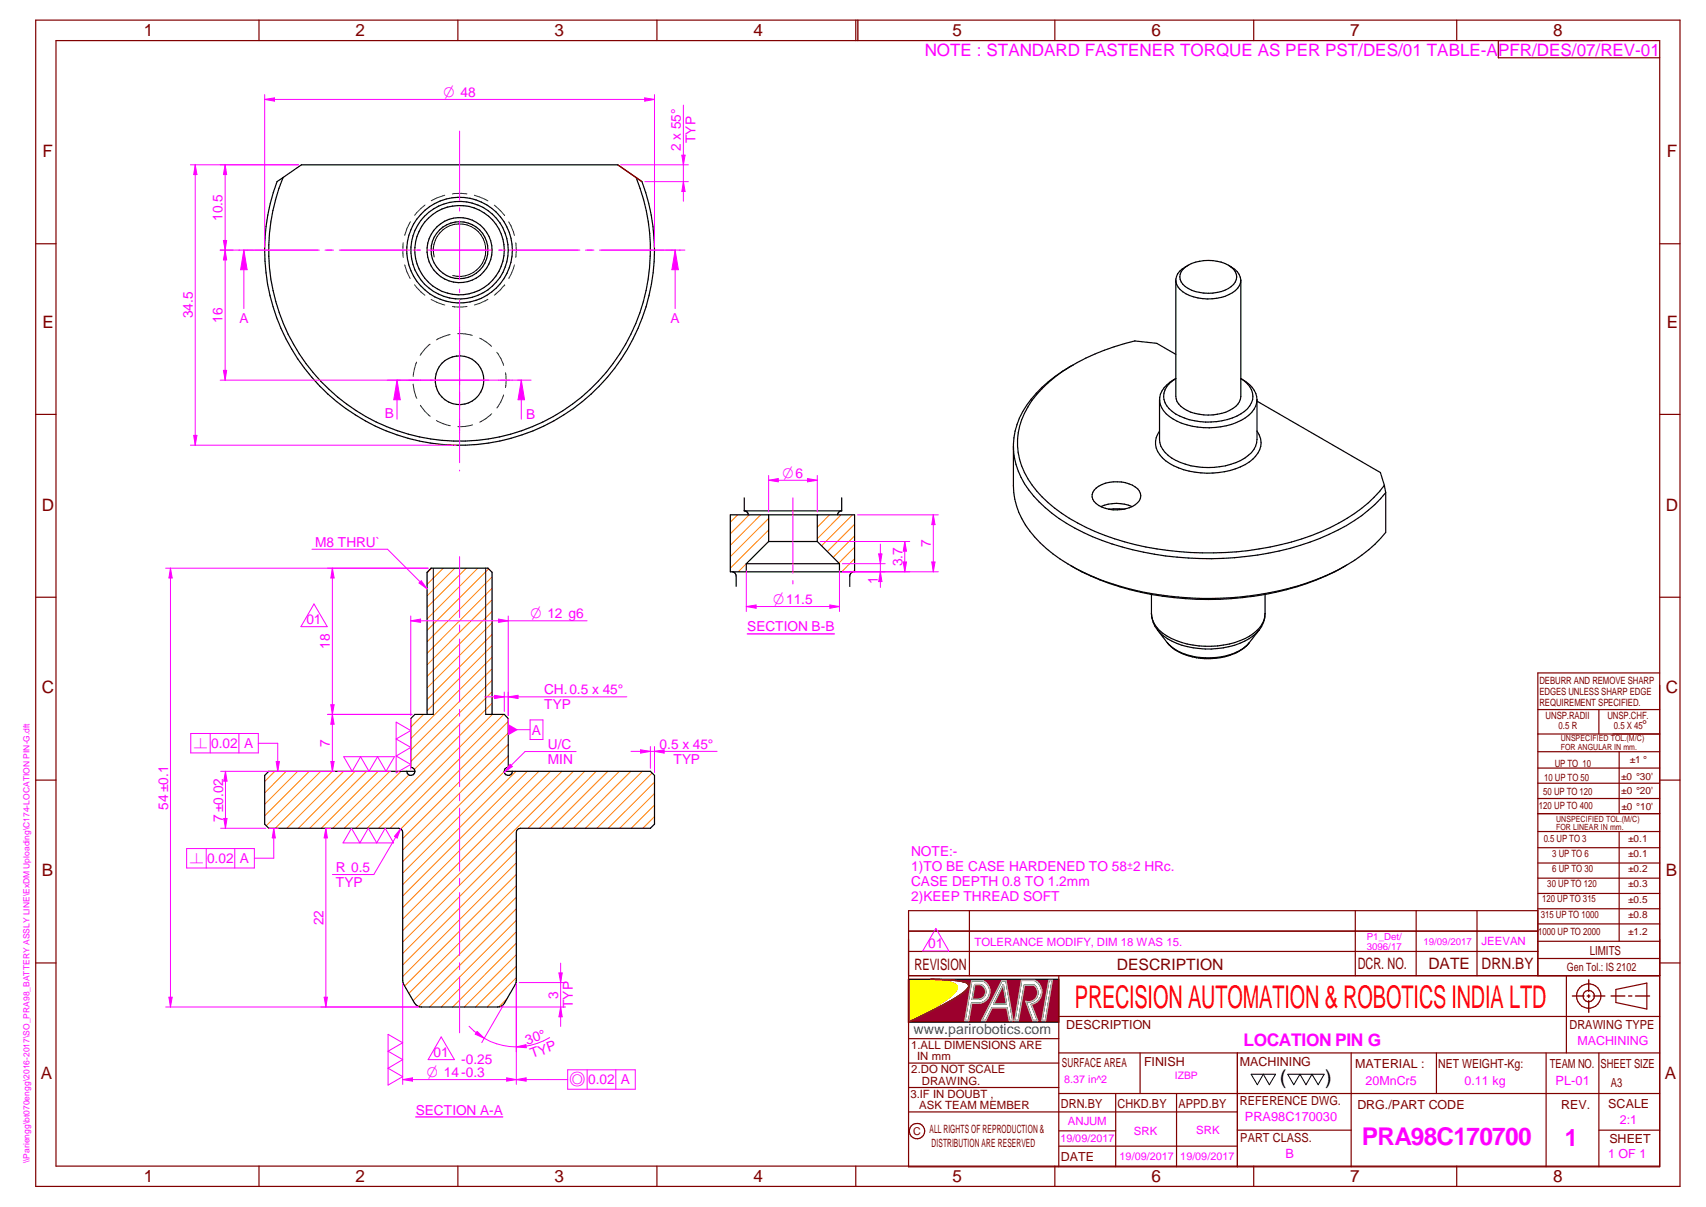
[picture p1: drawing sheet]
<svg xmlns="http://www.w3.org/2000/svg" width="420mm" height="297mm" viewBox="0 0 420 297" stroke-linecap="round" stroke-linejoin="round" font-family="sans-serif">
<g fill="none" stroke="#800000" stroke-width=".3">
<path d="M8.8 5h405v287h-405zM13.8 10h395v277h-395zM63.8 5v5M112.8 5v5M161.8 5v5M210.8 5v5M259.8 5v5M308.8 5v5M358.8 5v5M8.8 60h5M408.8 60h5M8.8 102h5"/>
<path d="M408.8 102h5M8.8 147h5M408.8 147h5M8.8 192h5M408.8 192h5M8.8 237h5M408.8 237h5M63.8 287v5M112.8 287v5M161.8 287v5M210.8 287v5M259.8 287v5"/>
<path d="M308.8 287v5M358.8 287v5"/>
</g>
<path d="M211.3 5v5" fill="none" stroke="#800000" stroke-width=".34"/>
<path d="M239.3 241.4h2.8a2.91 2.91 0 0 1 1.7 2.9 2.91 2.91 0 0 1-2.2 2.5l-2.3 .1-.7 4.3h-1zM246.7 241.3h1.1l1.7 9.9h-.9l-.6-3.2h-3.7l-1.5 3.2h-1zM251.6 241.3h3.2a3.2 3.2 0 0 1 1.7 3.2 3.2 3.2 0 0 1-2.5 2.7l1.6 4h-1.2l-1.8-4.8a2.25 2.25 0 0 0 2.8-1.1 2.25 2.25 0 0 0-.8-2.9h-2.3l-1.5 8.8h-.9zM258.3 241.3h.9l-1.7 9.9h-.9z" fill="none" stroke="#991b1e" stroke-width=".34"/>
<path d="M240.1 242.3h1.4a1.85 1.85 0 0 1 1.2 2 1.85 1.85 0 0 1-1.7 1.6h-1.5z" fill-rule="evenodd" fill="#990026"/>
<path d="M240.1 242.3h1.4a1.85 1.85 0 0 1 1.2 2 1.85 1.85 0 0 1-1.7 1.6h-1.5z" fill="none" stroke="#991b1e" stroke-width=".34"/>
<path d="M247.1 242.4l.8 4.7h-3.2z" fill="#990026"/>
<path d="M247.1 242.4l.8 4.7h-3.2z" fill="none" stroke="#991b1e" stroke-width=".34"/>
<path d="M238.4 242.1l-.2-.1a28.1 28.1 0 0 0-8.9-1l5.2 .9a1.32 1.32 0 0 1 1.2 1 1.32 1.32 0 0 1-.6 1.4l-3.3 2.5-8 4.7 5.6-2.7 5.3-2.8a10.3 10.3 0 0 0 3.9-3.3l-.2-.6M239.3 241.4h2.8a2.91 2.91 0 0 1 1.7 2.9 2.91 2.91 0 0 1-2.2 2.5l-2.3 .1-.7 4.3h-1zM240.1 242.3h1.4a1.85 1.85 0 0 1 1.2 2 1.85 1.85 0 0 1-1.7 1.6h-1.5zM246.7 241.3h1.1l1.7 9.9h-.9l-.6-3.2h-3.7l-1.5 3.2h-1zM247.1 242.4l.8 4.7h-3.2zM251.6 241.3h3.2a3.2 3.2 0 0 1 1.7 3.2 3.2 3.2 0 0 1-2.5 2.7l1.6 4h-1.2l-1.8-4.8a2.25 2.25 0 0 0 2.8-1.1 2.25 2.25 0 0 0-.8-2.9h-2.3l-1.5 8.8h-.9zM258.3 241.3h.9l-1.7 9.9h-.9z" fill="none" stroke="#000" stroke-width=".34"/>
<circle cx="238.4" cy="242.1" r=".17" fill="#000"/>
<path d="M240.1 242.3h1.4a1.85 1.85 0 0 1 1.2 2 1.85 1.85 0 0 1-1.7 1.6h-1.5zM247.1 242.4l.8 4.7h-3.2z" fill="none" stroke="#c0c0c0" stroke-width=".34"/>
<path d="M223.8 241h5.5l4.1 .6a2.41 2.41 0 0 1 2.3 1.4v.1a7.3 7.3 0 0 1-3.4 3.4l-8.5 5z" fill-rule="evenodd" fill="#ff0"/>
<path d="M223.8 241h5.5l5.2 .9a1.23 1.23 0 0 1 1.1 1.6l-1.3 1.5-2.5 1.8-8 4.7z" fill="none" stroke="#f1eb1f" stroke-width=".34"/>
<path d="M229.3 241l3.6 .5 2 .5a1.06 1.06 0 0 1 .8 .8 1.06 1.06 0 0 1-.3 1l-.9 1.1-3.5 2.5-7.2 4.1" fill="none" stroke="#ff0" stroke-width=".34"/>
<path d="M223.8 241v10.5" fill="none" stroke="#000" stroke-width=".34"/>
<path d="M223.8 241v10.5" fill="none" stroke="#000" stroke-width=".3"/>
<path d="M229.3 241l7.2 .4 1.7 .5 .3 .3 .1 .5-1.1 1.4-2.4 1.6-5.6 3.1-5.7 2.7h37v-10.5zM239.3 241.4h2.8a2.91 2.91 0 0 1 1.7 2.9 2.91 2.91 0 0 1-2.2 2.5l-2.3 .1-.7 4.3h-1zM251.6 241.3h3.2a3.2 3.2 0 0 1 1.7 3.2 3.2 3.2 0 0 1-2.5 2.7l1.6 4h-1.2l-1.8-4.8a2.25 2.25 0 0 0 2.8-1.1 2.25 2.25 0 0 0-.8-2.9h-2.3l-1.5 8.8h-.9zM258.3 241.3h.9l-1.7 9.9h-.9zM246.7 241.3h1.1l1.7 9.9h-.9l-.6-3.2h-3.7l-1.5 3.2h-1z" fill-rule="evenodd" fill="#990026"/>
<path d="M223.8 241h37v10.5h-37" fill="none" stroke="#000" stroke-width=".3"/>
<path d="M229.3 241h1a24.8 24.8 0 0 1 7.9 1l.2 .1" fill="none" stroke="#991b1e" stroke-width=".34"/>
<circle cx="238.4" cy="242.1" r=".17" fill="#991b1e"/>
<path d="M223.8 251.5l6.1-2.9 6.1-3.4-4.9 2.7zM229.3 241l2.9 .1a15.2 15.2 0 0 1 6.1 .9l.3 .4M236.8 244.6l-.8 .6M237.5 244.1l-.7 .5M238.1 243.5l-.6 .6M238.5 242.1l.1 .4M238.6 242.4l-.4 1M238.6 242.7l-.3 .6-.8 .8" fill="none" stroke="#991b1e" stroke-width=".34"/>
<path d="M239.3 241.4h2.8a2.91 2.91 0 0 1 1.7 2.9 2.91 2.91 0 0 1-2.2 2.5l-2.3 .1-.7 4.3h-1zM246.7 241.3h1.1l1.7 9.9h-.9l-.6-3.2h-3.7l-1.5 3.2h-1zM251.6 241.3h3.2a3.2 3.2 0 0 1 1.7 3.2 3.2 3.2 0 0 1-2.5 2.7l1.6 4h-1.2l-1.8-4.8a2.25 2.25 0 0 0 2.8-1.1 2.25 2.25 0 0 0-.8-2.9h-2.3l-1.5 8.8h-.9zM258.3 241.3h.9l-1.7 9.9h-.9z" fill="none" stroke="#c0c0c0" stroke-width=".34"/>
<g fill="none" stroke="#800000" stroke-width=".3">
<path d="M394.7 10h-25.7v4.2h39.8M152.1 40.6l6 4.1M378.7 174.6h30.1M393.8 174.6v6M408.8 168.6v118.5h-185v-63h154.9M408.8 165.6h-30.1v74.5M378.7 185h30.1M378.7 189h30.1M378.7 192.7h30.1M378.7 196.5h30.1M378.7 180.6h30.1M398.8 185v15.2"/>
<path d="M378.7 200.2h30.1M378.7 204.6h30.1M378.7 208.6h30.1M378.7 212.4h30.1M378.7 216.1h30.1M378.7 219.9h30.1M398.8 204.6v27M223.8 229.2h154.9M223.8 234.1h154.9M238.7 224.1v16M333.8 224.1v16M348.8 224.1v16"/>
<path d="M363.8 224.1v16M378.7 223.6h30.1M378.7 227.4h30.1M378.7 231.6h30.1M378.7 235.9h30.1M223.8 255.6h37M223.8 240.1h185M260.8 240.1v47M260.8 250.1h148M260.8 259.1h148M280.8 259.1v10M304.7 259.1v28"/>
<path d="M332.8 259.1v28M353.8 259.1v10M380.8 259.1v28M385.8 240.1v19M393.8 259.1v28M398 243.5l7.6-1.6v6.4l-7.6-1.6zM223.8 273.6h80.9M223.8 267.6h37M223.8 261.6h37M260.8 278.3h14M260.8 269.1h148M274.8 269.1v18"/>
<path d="M289.8 269.1v18M304.7 278.1h28.1M393.8 278.1h15M260.8 282.1h43.9"/>
<circle cx="391.3" cy="245.1" r="2.99"/>
<circle cx="391.3" cy="245.1" r="1.39"/>
<circle cx="225.8" cy="278.3" r="1.9"/>
</g>
<path d="M387.3 245.1h2.8M390.9 245.1h.7M391.3 241.1v2.9M391.3 244.8v.7M391.3 246.3v2.8M392.4 245.1h2.9M396.8 245.1h3.4M401.1 245.1h.8M402.8 245.1h3.5" fill="none" stroke="#800000" stroke-width=".34"/>
<g fill="none" stroke="#008000" stroke-width=".25">
<path d="M99.3 59.7v3.6M101.1 54.6l-.9 1.7-.5 1.6M104.7 50.5l-2.6 2.5M109.5 48l-3.3 1.4M111.4 47.7l2.2-.1 1.4 .1M116.8 48l3.4 1.4M121.7 50.5l2.6 2.5M125.3 54.6l.5 1 .9 2.4M127 59.8l.2 1.8-.2 1.7M99.7 65.2l.5 1.6 .8 1.7M102.1 70.1l1.6 1.8 .9 .7M106.2 73.7l3.3 1.4"/>
<path d="M111.4 75.4l2.2 .2 1.4-.2M120.2 73.7l-2.1 1-1.3 .4M124.2 70.1l-2.5 2.5M124.3 70.1h.1M126.7 65.2l-.3 .9-1.1 2.4M101.8 94.5l.3 1.8 .5 1.7M102.6 89.1l-.5 1.7-.3 1.8M103.5 99.7l1.1 1.5 1.3 1.2M105.9 84.7l-1.3 1.2-1.1 1.6M110.9 82.3l-1.8 .5-1.6 .9M112.7 82.1l1.8 .1 1.8 .3M118.1 83.2l1.6 .9 1.4 1.2"/>
<path d="M122.3 86.7a8.8 8.8 0 0 1 1.7 3.2M124 97.2l-.7 1.7-.9 1.5M124.5 91.7l.2 1.9-.2 1.8M107.5 103.5l1.6 .8 1.8 .5M116.4 104.6l-1.9 .3-1.7 .1M121.1 101.8l-1.4 1.2-1.6 .9"/>
</g>
<g fill="none" stroke="#000" stroke-width=".3">
<path d="M69.7 43.7l4.5-3.1h77.9l4.6 3.1M69.7 43.7l-1.5 1a48 48 0 0 0 45 64.9 48 48 0 0 0 44.9-64.9l-1.4-1M69.7 43.7a47 47 0 0 0 43.5 64.9 47 47 0 0 0 43.5-64.9"/>
<circle cx="113.2" cy="61.6" r="7"/>
<circle cx="113.2" cy="61.6" r="12"/>
<circle cx="113.2" cy="61.6" r="13"/>
<circle cx="113.2" cy="61.6" r="11"/>
<circle cx="113.2" cy="61.6" r="8"/>
<circle cx="113.2" cy="93.6" r="6"/>
</g>
<path d="M106.9 63.2a6.5 6.5 0 0 1 5.7-8.1 6.5 6.5 0 0 1 7 7 6.5 6.5 0 0 1-8.1 5.7" fill="none" stroke="#000" stroke-width=".25"/>
<g fill="none" stroke="#f0f" stroke-width=".25">
<path d="M113.2 32.3v17M113.2 51.1v.8M113.2 54.4v14.3M58.8 61.6h.2M78.6 61.6h-18.5v14.3M80 61.6h2.2M83.6 61.6h17.4M101.7 61.6h1.9M105.2 61.6h15.9M113.2 71.2v.8M113.2 73.8v40.1M122.8 61.6h1.8"/>
<path d="M125.4 61.6h17.4M144.2 61.6h2.1M147.6 61.6h18.7M167.3 61.6h.2M100.2 93.6h.1M100.7 93.6h2.4M103.5 93.6h.1M106 93.6h14.4M122.8 93.6h.1M123.2 93.6h2.5M126 93.6h.2M113.2 115.7v.2"/>
</g>
<path d="M60.1 61.6l.8 4.8h-1.6z" fill="#f0f"/>
<path d="M60.1 61.6l.8 4.8h-1.6zM166.3 61.6v14.3" fill="none" stroke="#f0f" stroke-width=".25"/>
<path d="M166.3 61.6l.8 4.8h-1.6z" fill="#f0f"/>
<g fill="none" stroke="#f0f" stroke-width=".25">
<path d="M57.7 61.6h2.4M166.3 61.6l.8 4.8h-1.6zM166.3 61.6h2.4M113.2 137v15M113.2 153.8v1.7M113.2 157.3v15.5M113.2 174.6v1.7M113.2 178.1v15.5M113.2 195.4v1.7M113.2 198.9v15.5M113.2 216.2v1.6M113.2 219.7v15.5"/>
<path d="M113.2 236.9v1.7M99.2 242v24.9M113.2 240.5v13.7M127.2 242v24.9M99.2 265.7l2.4-.4v.8z"/>
</g>
<g fill="none" stroke="#ff8000" stroke-width=".25">
<path d="M106.3 139.8l-1.1 1.2M109.2 139.8l-4 4M112 139.8l-6.8 6.8M114.8 139.8l-9.6 9.7M117.7 139.8l-12.5 12.5M120.3 140l-15.1 15.2M121.2 142l-16 15.9M121.2 144.8l-16 16M121.2 147.6l-16 16M121.2 150.5l-16 16M121.2 153.3l-16 16M121.2 156.1l-16 16"/>
<path d="M121.2 158.9l-16 16M104.3 175.8l-3.1 3.1M121.2 161.8l-20 20M121.2 164.6l-20 20M121.2 167.4l-20 20M121.2 170.3l-19.1 19.1M121.2 173.1l-30.8 30.7M121.3 175.8l-28.1 28M124.1 175.8l-28 28M125.2 177.5l-26.5 26.5M67.7 189.8l-2.5 2.5M70.5 189.8l-5.3 5.4"/>
<path d="M73.3 189.8l-8.1 8.2M76.1 189.8l-10.9 11M79 189.8l-13.4 13.4M81.8 189.8l-14 14M84.6 189.8l-14 14M87.4 189.8l-13.9 14M90.3 189.8l-14 14M93.1 189.8l-14 14M96 189.8l-14.1 14M98.8 189.8l-14 14M100.7 190.7l-13.1 13.1M124.2 189.9l-25 25"/>
<path d="M125.2 180.4l-26 26M125.2 183.2l-26 26M125.2 186.1l-26 25.9M127.1 189.8l-27.9 27.9M129.9 189.8l-30.7 30.7M132.7 189.8l-33.5 33.6M135.5 189.8l-36.3 36.4M138.4 189.8l-39.2 39.2M141.2 189.8l-42 42.1M144 189.8l-14 14M146.8 189.8l-13.9 14M149.7 189.8l-14 14"/>
<path d="M152.5 189.8l-14 14M155.4 189.8l-14.1 14M158.2 189.8l-14 14M160.6 190.2l-13.6 13.6M161.2 192.5l-11.4 11.3M161.2 195.3l-8.6 8.5M161.2 198.1l-5.7 5.7M127.2 206.7l-28 28M127.2 209.5l-28 28M127.2 212.3l-28 28M127.2 215.2l-27.5 27.5M127.2 218l-26.5 26.5"/>
<path d="M161.2 201l-2.9 2.8M127.2 220.8l-25.4 25.5M127.2 223.6l-24.1 24.1M127.2 226.5l-21.4 21.3M127.2 229.3l-18.5 18.5M127.2 232.1l-15.7 15.7M127.2 234.9l-12.9 12.9M127.2 237.8l-10.1 10M125 245.7l-2.2 2.1M127.2 240.6l-7.2 7.2"/>
</g>
<path d="M105.2 175.8v-35l1-1h14l1 1v35M106.7 175.8h-4.5l-1 1v12a1 1 0 0 1 1 1 1 1 0 0 1-1 1 1 1 0 0 1-1-1M119.6 175.8h4.6l1 1v12a1.01 1.01 0 0 0-1 1 1.01 1.01 0 0 0 1 1 1.01 1.01 0 0 0 1-1M102.2 189.8h-36l-1 1v12l1 1h32a1.01 1.01 0 0 1 1 1v36.5l.2 1 2.7 4.5a1.99 1.99 0 0 0 1.7 1h18.7a1.87 1.87 0 0 0 1.8-1l2.6-4.5 .3-1v-36.5a1.01 1.01 0 0 1 1-1h32l1-1v-12l-1-1h-36" fill="none" stroke="#000" stroke-width=".3"/>
<path d="M106.7 139.8v36M119.6 139.8v36" fill="none" stroke="#000" stroke-width=".25"/>
<path d="M102.4 274.9h21.4" fill="none" stroke="#f0f" stroke-width=".34"/>
<path d="M99.2 265.7l2.4-.4v.8z" fill="#f0f"/>
<path d="M124.8 265.3l2.4 .4-2.4 .4z" fill="none" stroke="#f0f" stroke-width=".25"/>
<path d="M124.8 265.3l2.4 .4-2.4 .4z" fill="#f0f"/>
<path d="M101.2 151.6v24.5M101.2 152.8l2.4-.4v.8zM125.2 151.6v24.5M99.2 265.7h28" fill="none" stroke="#f0f" stroke-width=".25"/>
<path d="M101.2 152.8l2.4-.4v.8z" fill="#f0f"/>
<path d="M122.8 152.4l2.4 .4-2.4 .4z" fill="none" stroke="#f0f" stroke-width=".25"/>
<path d="M122.8 152.4l2.4 .4-2.4 .4z" fill="#f0f"/>
<path d="M101.2 152.8h43.4M125.2 179.6h5.3" fill="none" stroke="#f0f" stroke-width=".25"/>
<path d="M125.2 178.2l2.4 1.4-2.4 1.4z" fill="#f0f"/>
<path d="M97.6 177.7l3.6 2.1-3.6 2.1 3.6 2-3.6 2.2 3.6 2-3.6 2.1zM101.2 176.8v12.5M125.2 176.8v4M130.5 177.2h3.2v4.8h-3.2zM129.3 185l-5.1 5" fill="none" stroke="#f0f" stroke-width=".25"/>
<path d="M125.6 188.1l.6 .5-2 1.4z" fill="#f0f"/>
<path d="M40.8 139.8h64.6M125.6 188.1l.6 .5-2 1.4zM129.3 185h12.6M40.8 247.8h62.3M41.6 245.4h.8l-.4 2.4z" fill="none" stroke="#f0f" stroke-width=".25"/>
<path d="M41.6 245.4h.8l-.4 2.4z" fill="#f0f"/>
<path d="M42 139.8l.4 2.4h-.8z" fill="none" stroke="#f0f" stroke-width=".25"/>
<path d="M42 139.8l.4 2.4h-.8z" fill="#f0f"/>
<path d="M42 139.8v108M80.7 175.8h20.8M81.9 175.8l.4 2.4h-.8z" fill="none" stroke="#f0f" stroke-width=".25"/>
<path d="M81.9 175.8l.4 2.4h-.8z" fill="#f0f"/>
<path d="M81.5 187.4h.8l-.4 2.4z" fill="none" stroke="#f0f" stroke-width=".25"/>
<path d="M81.5 187.4h.8l-.4 2.4z" fill="#f0f"/>
<path d="M81.9 175.8v14M54.3 189.8h28.2M55.5 189.8l.4 2.4h-.8zM54.3 203.8h11.2" fill="none" stroke="#f0f" stroke-width=".25"/>
<path d="M55.5 189.8l.4 2.4h-.8z" fill="#f0f"/>
<path d="M55.1 201.4h.8l-.4 2.4z" fill="none" stroke="#f0f" stroke-width=".25"/>
<path d="M55.1 201.4h.8l-.4 2.4z" fill="#f0f"/>
<path d="M55.5 189.8v14M80.1 203.8h1.3M80.3 203.8l.3 2.4h-.8zM79 247.8h24.1" fill="none" stroke="#f0f" stroke-width=".25"/>
<path d="M80.3 203.8l.3 2.4h-.8z" fill="#f0f"/>
<path d="M79.8 245.4h.8l-.3 2.4z" fill="none" stroke="#f0f" stroke-width=".25"/>
<path d="M79.8 245.4h.8l-.3 2.4z" fill="#f0f"/>
<path d="M80.3 203.8v44M127.2 265.7h7.8" fill="none" stroke="#f0f" stroke-width=".25"/>
<path d="M127.2 265.7l2.4-.4v.8z" fill="#f0f"/>
<path d="M124.2 170.3v4.8M125.2 170.3v5.8M125.2 171.5l2.4-.4v.8zM127.2 265.7l2.4-.4v.8zM135 265.7h4.8M139.8 263.3h16.7v4.8h-16.7zM144.6 263.3v4.8M151.7 263.3v4.8" fill="none" stroke="#f0f" stroke-width=".25"/>
<path d="M125.2 171.5l2.4-.4v.8z" fill="#f0f"/>
<path d="M121.8 171.1l2.4 .4-2.4 .4z" fill="none" stroke="#f0f" stroke-width=".25"/>
<path d="M121.8 171.1l2.4 .4-2.4 .4z" fill="#f0f"/>
<path d="M119.4 171.5h35M98.7 204l-6.6 11.2h-10.2M98.7 204l-.9 2.2-.7-.4z" fill="none" stroke="#f0f" stroke-width=".25"/>
<path d="M98.7 204l-.9 2.2-.7-.4z" fill="#f0f"/>
<path d="M95.6 254.6l3.6 2-3.6 2.1 3.6 2.1-3.6 2.1 3.6 2.1-3.6 2zM123.3 247.8h16M127.9 241.8h11.4M138.1 247.8l.4 2.4h-.8z" fill="none" stroke="#f0f" stroke-width=".25"/>
<path d="M138.1 247.8l.4 2.4h-.8z" fill="#f0f"/>
<path d="M137.7 239.4h.8l-.4 2.4z" fill="none" stroke="#f0f" stroke-width=".25"/>
<path d="M137.7 239.4h.8l-.4 2.4z" fill="#f0f"/>
<path d="M138.1 237v15.6M117.5 253.8l1.8 1.7-2.3-1zM123.9 247.4l-5.3 9.2M127.2 242v16.9" fill="none" stroke="#f0f" stroke-width=".25"/>
<path d="M117.5 253.8l1.8 1.7-2.3-1z" fill="#f0f"/>
<path d="M127.2 257.6l2.3-.5 .1 .8z" fill="none" stroke="#f0f" stroke-width=".25"/>
<path d="M127.2 257.6l2.3-.5 .1 .8z" fill="#f0f"/>
<path d="M68.4 182.9v6.9M115.5 252.6a15.9 15.9 0 0 0 19.9 2.8" fill="none" stroke="#f0f" stroke-width=".25"/>
<path d="M68 187.4h.8l-.4 2.4z" fill="#f0f"/>
<path d="M47 180.5h16.6v4.8h-16.6zM51.8 180.5v4.8M58.8 180.5v4.8M63.6 182.9h4.8M68 187.4h.8l-.4 2.4zM67.4 203.8v7.4" fill="none" stroke="#f0f" stroke-width=".25"/>
<path d="M67.4 203.8l.4 2.4h-.8z" fill="#f0f"/>
<path d="M80.7 139.8h24.7M80.7 175.8h20.8M81.5 173.4h.8l-.4 2.4zM83.2 189.8h13.1M84.7 186.2h12.4l-2 3.6-2.1-3.6-2.1 3.6-2.1-3.6-2.1 3.6zM46 208.8h16.6v4.8h-16.6zM50.8 208.8v4.8M57.8 208.8v4.8M62.6 211.2h4.8M66.2 203.8h2.4M67.4 203.8l.4 2.4h-.8z" fill="none" stroke="#f0f" stroke-width=".25"/>
<path d="M308.1 264.4h6l-1.5 2.6-1.5-2.6-1.4 2.6zM317.2 264.4h8.9l-1.5 2.6-1.5-2.6-1.5 2.6-1.4-2.6-1.6 2.6z" fill="none" stroke="#000" stroke-width=".25"/>
<path d="M81.5 173.4h.8l-.4 2.4z" fill="#f0f"/>
<path d="M81.9 139.8l.4 2.4h-.8z" fill="none" stroke="#f0f" stroke-width=".25"/>
<path d="M81.9 139.8l.4 2.4h-.8z" fill="#f0f"/>
<path d="M54.2 40.6h19.3M55 59.2h.8l-.4 2.4zM54.2 61.6h3.3M81.9 139.8v36M86.6 203.8l2 3.6 2.1-3.6 2.1 3.6 2.1-3.6 2 3.6h-12.4z" fill="none" stroke="#f0f" stroke-width=".25"/>
<path d="M55 59.2h.8l-.4 2.4z" fill="#f0f"/>
<path d="M55.4 40.6l.4 2.4h-.8z" fill="none" stroke="#f0f" stroke-width=".25"/>
<path d="M55.4 40.6l.4 2.4h-.8z" fill="#f0f"/>
<path d="M46.9 40.6h26.6M48.1 40.6l.4 2.4h-.8zM55.4 40.6v21M46.9 109.6h65.6" fill="none" stroke="#f0f" stroke-width=".25"/>
<path d="M48.1 40.6l.4 2.4h-.8z" fill="#f0f"/>
<path d="M47.7 107.1h.8l-.4 2.5z" fill="none" stroke="#f0f" stroke-width=".25"/>
<path d="M47.7 107.1h.8l-.4 2.5z" fill="#f0f"/>
<path d="M48.1 40.6v69M54.2 61.6h3.3M55.4 61.6l.4 2.4h-.8zM54.2 93.6h52.3" fill="none" stroke="#f0f" stroke-width=".25"/>
<path d="M55.4 61.6l.4 2.4h-.8z" fill="#f0f"/>
<path d="M55 91.1h.8l-.4 2.5z" fill="none" stroke="#f0f" stroke-width=".25"/>
<path d="M55 91.1h.8l-.4 2.5z" fill="#f0f"/>
<path d="M65.2 23.3v37.5M158.8 24.1l2.4 .4-2.4 .4zM161.2 23.3v37.5M55.4 61.6v32" fill="none" stroke="#f0f" stroke-width=".25"/>
<path d="M158.8 24.1l2.4 .4-2.4 .4z" fill="#f0f"/>
<path d="M65.2 24.5l2.4-.4v.8z" fill="none" stroke="#f0f" stroke-width=".25"/>
<path d="M65.2 24.5l2.4-.4v.8z" fill="#f0f"/>
<path d="M65.2 24.5h96M167.9 38.2h.8l-.4 2.4zM152.9 40.6h16.6M158.8 44.7h10.7" fill="none" stroke="#f0f" stroke-width=".25"/>
<path d="M167.9 38.2h.8l-.4 2.4z" fill="#f0f"/>
<path d="M168.3 44.7l.4 2.4h-.8z" fill="none" stroke="#f0f" stroke-width=".25"/>
<path d="M168.3 44.7l.4 2.4h-.8z" fill="#f0f"/>
<path d="M168.3 25.9v23.6M160.2 183.7v5.4M161.2 183.7v6.4M161.2 184.9l2.4-.4v.8z" fill="none" stroke="#f0f" stroke-width=".25"/>
<path d="M161.2 184.9l2.4-.4v.8z" fill="#f0f"/>
<path d="M157.8 184.5l2.4 .4-2.4 .4z" fill="none" stroke="#f0f" stroke-width=".25"/>
<path d="M157.8 184.5l2.4 .4-2.4 .4z" fill="#f0f"/>
<path d="M100.1 93.6h-2.3v9.6M100.4 93.6h25.3M126 93.6h2.4M155.4 184.9h21.2" fill="none" stroke="#f0f" stroke-width=".25"/>
<g fill="none" stroke="#000" stroke-width=".3">
<path d="M292.6 65.3a4.7 4.7 0 0 0-3 3.4v28.8a4.2 4.2 0 0 0 2.7 3.5 12 12 0 0 0 12-1 3.5 3.5 0 0 0 1.3-2.5v-28.5M292.6 65.3a3 3 0 0 0-2 2.8 3 3 0 0 0 2 2.9 10.7 10.7 0 0 0 10.6-.5 2.79 2.79 0 0 0 0-4.8l-.7-.4M292.6 65.3a10.9 10.9 0 0 1 9.9 0M302.5 65.3a4.6 4.6 0 0 1 3.1 3.7M305.6 69a4.3 4.3 0 0 1-2.9 3.5 11.8 11.8 0 0 1-12.1-1.3l-.5-.5-.5-1.4M264.4 89.8a30.1 30.1 0 0 0-13.3 13.1 17.6 17.6 0 0 0 3.5 19.2 43.9 43.9 0 0 0 21.8 12.5 78.6 78.6 0 0 0 48.7-2.1 39.9 39.9 0 0 0 16.2-11.3M285.6 98.3v9.9a6.9 6.9 0 0 0 5.2 5.6 18.7 18.7 0 0 0 15.8-1.1 5.6 5.6 0 0 0 3-4.5v-9.9M287.3 94.7l2.3-1.5a4.6 4.6 0 0 0-2.3 6.7 11.6 11.6 0 0 0 8.2 3.9 14.9 14.9 0 0 0 11.7-3.2 4.3 4.3 0 0 0-.7-6.8l-.9-.6a6 6 0 0 1 3.9 5.9 7.1 7.1 0 0 1-5 4.9 18.8 18.8 0 0 1-15.6-.9 5.1 5.1 0 0 1-2.7-6.9zM289.6 87.2l-4.7-2.7-5.4-.6a49.4 49.4 0 0 0-21.4 10.4 19.7 19.7 0 0 0-7.5 15.5 19.9 19.9 0 0 0 7.5 13.9 53 53 0 0 0 26.8 11.4 74.6 74.6 0 0 0 42.7-5.3 35.1 35.1 0 0 0 13.3-10.4M309.6 98.7l30.4 17.6 .9 3.1M249.6 109.8v9.8a20.6 20.6 0 0 0 8.1 15.4 55 55 0 0 0 27 11.3 77 77 0 0 0 42.7-5 37.7 37.7 0 0 0 13.9-10.3v-9.8M285.6 106.1a4.8 4.8 0 0 0 .7 6.6 16.8 16.8 0 0 0 12.4 3.7 16.5 16.5 0 0 0 9.8-3.4 4.9 4.9 0 0 0 1.1-6.9"/>
<path d="M340.9 119.4l.4 1.8M263.6 139.1a59 59 0 0 0 20 7.2M270 120.1a8.8 8.8 0 0 1 10.2 .2 2.38 2.38 0 0 1-.6 3.9 8.5 8.5 0 0 1-10.1-.8 2.26 2.26 0 0 1 .5-3.3zM271.1 124.7a9.5 9.5 0 0 1 7.7 0M273 125.3h3.9M331.5 139.1a59 59 0 0 1-19.9 7.2M283.6 146.3v4.7a7.5 7.5 0 0 0 4.9 6.1 22 22 0 0 0 19.3-.6 6.9 6.9 0 0 0 3.8-5.5M283.6 146.3a80.3 80.3 0 0 0 28 0M283.6 151a6.7 6.7 0 0 0 1.5 4.1M287.5 158.2a13.1 13.1 0 0 0 10.7 3.9 13.1 13.1 0 0 0 9.5-4l2.4-3.1a16 16 0 0 1-11.8 4.7 17.5 17.5 0 0 1-12.6-3.9l-.6-.8a12.8 12.8 0 0 0 5.6 5.5 17.7 17.7 0 0 0 14.8-.5M307.7 158.2l-.8 .8-1.3 1M311.6 146.3v4.7"/>
<path d="M311.6 151a6.5 6.5 0 0 1-1.5 4.1"/>
</g>
<path d="M97.8 93.6l.8 4.8h-1.6z" fill="#f0f"/>
<path d="M97.8 93.6l.8 4.8h-1.6zM128.4 93.6v9.6" fill="none" stroke="#f0f" stroke-width=".25"/>
<path d="M128.4 93.6l.8 4.8h-1.6z" fill="#f0f"/>
<path d="M95.4 93.6h2.4M128.4 93.6l.8 4.8h-1.6zM128.4 93.6h2.4M195.3 122.5v18.6M183.8 140.4v10.1M183.8 149.3l2.4-.4v.8zM195.3 142.9v.8M206.7 140.4v10.1" fill="none" stroke="#f0f" stroke-width=".25"/>
<g fill="none" stroke="#ff8000" stroke-width=".25">
<path d="M181.7 126.7l-1.8 1.8M183.8 138.7l-2 2M184.5 126.7l-4.6 4.7M187.4 126.7l-7.5 7.5M189.3 127.6l-9.4 9.4M189.3 130.4l-9.4 9.4M201.5 126.7l-.2 .2M204.3 126.7l-3 3.1M207.1 126.7l-5.8 5.9M210 126.7l-7.7 7.6M210.5 129l-6.7 6.7M210.5 131.9l-5.3 5.3"/>
<path d="M210.5 134.7l-3.9 3.9M210.5 137.5l-3.2 3.2M210.5 140.3l-.4 .4"/>
</g>
<g fill="none" stroke="#000" stroke-width=".3">
<path d="M179.9 126.7h30.6v14h-30.6zM183.3 125.7h24M183.3 122.5v3.2M183.3 125.7a.94 .94 0 0 1 1 1M183.8 138.7h22.9M183.8 138.7v2M189.3 133.3l-5.5 5.4M189.3 133.3h12M189.3 126.7v6.6M201.3 133.3l5.4 5.4M201.3 126.7v6.6M206.7 138.7v2"/>
<path d="M207.3 122.5v3.2M207.3 125.7a1.01 1.01 0 0 0-1 1M180.3 140.7a1.01 1.01 0 0 1 1 1v2.6M210.3 140.7a1.01 1.01 0 0 0-1 1v2.6"/>
</g>
<path d="M184.1 156h21.4" fill="none" stroke="#f0f" stroke-width=".34"/>
<path d="M183.8 149.3l2.4-.4v.8z" fill="#f0f"/>
<path d="M204.4 148.9l2.3 .4-2.3 .4z" fill="none" stroke="#f0f" stroke-width=".25"/>
<path d="M204.4 148.9l2.3 .4-2.3 .4z" fill="#f0f"/>
<path d="M189.3 117v9M189.3 118.2l2.4-.4v.8zM201.3 117v9M183.8 149.3h22.9" fill="none" stroke="#f0f" stroke-width=".25"/>
<path d="M189.3 118.2l2.4-.4v.8z" fill="#f0f"/>
<path d="M198.9 117.8l2.4 .4-2.4 .4z" fill="none" stroke="#f0f" stroke-width=".25"/>
<path d="M198.9 117.8l2.4 .4-2.4 .4z" fill="#f0f"/>
<path d="M189.3 118.2h12M207.5 138.7h10.5M207.5 140.7h10.5M216.8 140.7l.4 2.4h-.8z" fill="none" stroke="#f0f" stroke-width=".25"/>
<path d="M216.8 140.7l.4 2.4h-.8z" fill="#f0f"/>
<path d="M216.4 136.3h.8l-.4 2.4z" fill="none" stroke="#f0f" stroke-width=".25"/>
<path d="M216.4 136.3h.8l-.4 2.4z" fill="#f0f"/>
<path d="M202 133.3h22.1M216.8 133.9v10.7M222.5 138.3h.8l-.5 2.4zM207.5 140.7h16.6" fill="none" stroke="#f0f" stroke-width=".25"/>
<path d="M222.5 138.3h.8l-.5 2.4z" fill="#f0f"/>
<path d="M222.8 133.3l.5 2.3h-.8z" fill="none" stroke="#f0f" stroke-width=".25"/>
<path d="M222.8 133.3l.5 2.3h-.8z" fill="#f0f"/>
<path d="M211.2 126.7h19.9M222.8 133.3v7.4M229.5 138.3h.8l-.4 2.4zM207.5 140.7h23.6" fill="none" stroke="#f0f" stroke-width=".25"/>
<path d="M229.5 138.3h.8l-.4 2.4z" fill="#f0f"/>
<path d="M229.9 126.7l.4 2.4h-.8z" fill="none" stroke="#f0f" stroke-width=".25"/>
<path d="M229.9 126.7l.4 2.4h-.8z" fill="#f0f"/>
<path d="M95.5 135.2l9.7 9.7M229.9 126.7v14" fill="none" stroke="#f0f" stroke-width=".25"/>
<path d="M103.7 142.9l1.5 2-2-1.4z" fill="#f0f"/>
<path d="M76.8 135.2h18.7M77.3 148.6l3.3 5.6h-6.5zM103.7 142.9l1.5 2-2-1.4zM230.5 228.5l3.2 5.6h-6.5zM108.7 255.2l3.2 5.6h-6.5z" fill="none" stroke="#f0f" stroke-width=".25"/>
<text font-size="7.7" fill="#f00" x="264.7" y="248.1">PRECISION AUTOMATION &amp; ROBOTICS INDIA LTD</text>
<text font-size="6" fill="#f0f" x="335.4" y="281.7">PRA98C170700</text>
<text font-size="5.9" fill="#f0f" x="385.4" y="282.1">1</text>
<g font-size="4.9">
<text x="315.2" y="266.7">(</text>
<text x="326.3" y="266.7">)</text>
</g>
<text font-size="4.3" fill="#f0f" x="306.2" y="257.4">LOCATION PIN G</text>
<g font-size="4.2" fill="#800000">
<text x="35.4" y="9">1</text>
<text x="87.6" y="9">2</text>
<text x="136.6" y="9">3</text>
<text x="185.6" y="9">4</text>
<text x="234.6" y="9">5</text>
<text x="283.6" y="9">6</text>
<text x="332.6" y="9">7</text>
<text x="382.6" y="9">8</text>
<text x="10.5" y="38.7">F</text>
<text x="410.5" y="38.7">F</text>
<text x="10.5" y="80.6">E</text>
<text x="410.5" y="80.6">E</text>
<text x="10.3" y="125.6">D</text>
<text x="410.2" y="125.6">D</text>
<text x="10.3" y="170.6">C</text>
<text x="410.2" y="170.6">C</text>
<text x="10.3" y="215.6">B</text>
<text x="410.2" y="215.6">B</text>
<text x="10" y="265.6">A</text>
<text x="410" y="265.6">A</text>
<text x="35.4" y="291">1</text>
<text x="87.6" y="291">2</text>
<text x="136.6" y="291">3</text>
<text x="185.6" y="291">4</text>
<text x="234.6" y="291">5</text>
<text x="283.6" y="291">6</text>
<text x="332.6" y="291">7</text>
<text x="382.6" y="291">8</text>
</g>
<g font-size="4.2" fill="#f0f">
<text x="227.7" y="13.8">NOTE : STANDARD FASTENER TORQUE AS PER PST/DES/01 TABLE-A</text>
<text x="369" y="13.7">PFR/DES/07/REV-01</text>
</g>
<g font-size="3.9" fill="#800000">
<text x="225.2" y="238.8">REVISION</text>
<text x="275.1" y="238.8">DESCRIPTION</text>
<text x="334.4" y="238.6">DCR. NO.</text>
<text x="351.8" y="238.6">DATE</text>
<text x="364.9" y="238.5">DRN.BY</text>
</g>
<g font-size="3.7" fill="#f0f">
<text x="109.2" y="23.9">O 48</text>
<text x="192.7" y="117.6">O6</text>
<text x="190.4" y="148.7">O11.5</text>
<text x="130.6" y="152.2">O 12 g6</text>
<text x="47.7" y="184.1">n</text>
<text x="46.7" y="212.4">n</text>
<text x="105.1" y="265">O 14-0.3</text>
<text x="140.2" y="266.9">a</text>
</g>
<text font-size="3.5" fill="#00f" x="224.9" y="254.5">www.parirobotics.com</text>
<g font-size="3.4" fill="#f0f">
<text x="171.3" y="35.2" transform="rotate(-90 171.3 35.2)">TYP</text>
<text x="167.7" y="37.2" transform="rotate(-90 167.7 37.2)">2 x 55°</text>
<text x="54.8" y="54.4" transform="rotate(-90 54.8 54.4)">10.5</text>
<text x="47.5" y="78.4" transform="rotate(-90 47.5 78.4)">34.5</text>
<text x="54.8" y="79.5" transform="rotate(-90 54.8 79.5)">16</text>
<text x="59" y="79.5">A</text>
<text x="165.2" y="79.5">A</text>
<text x="94.8" y="103">B</text>
<text x="129.6" y="103">B</text>
<text x="77.6" y="134.5">M8 THRU`</text>
<text x="229.3" y="134.7" transform="rotate(-90 229.3 134.7)">7</text>
<text x="216.2" y="143.7" transform="rotate(-90 216.2 143.7)">1</text>
<text x="222.2" y="139.3" transform="rotate(-90 222.2 139.3)">3.7</text>
<text x="75.5" y="153.5">01</text>
<text x="184.1" y="155.4">SECTION B-B</text>
<text x="81.3" y="159.7" transform="rotate(-90 81.3 159.7)">18</text>
<text x="134" y="170.9">CH.0.5 x 45°</text>
<text x="134" y="174.5">TYP</text>
<text x="52" y="184.1">0.02 A</text>
<text x="81.3" y="183.8" transform="rotate(-90 81.3 183.8)">7</text>
<text x="131" y="180.8">A</text>
<text x="134.9" y="184.4">U/C</text>
<text x="162.5" y="184.3">0.5 x 45°</text>
<text x="134.9" y="188">MIN</text>
<text x="165.9" y="187.9">TYP</text>
<text x="41.4" y="199.2" transform="rotate(-90 41.4 199.2)">54±0.1</text>
<text x="54.9" y="202.2" transform="rotate(-90 54.9 202.2)">7±0.02</text>
<text x="51" y="212.4">0.02 A</text>
<text x="82.7" y="214.6">R 0.5</text>
<text x="224.4" y="210.8">NOTE:-</text>
<text x="224.4" y="214.4">1)TO BE CASE HARDENED TO 58u2 HRc.</text>
<text x="82.7" y="218.2">TYP</text>
<text x="224.4" y="218">CASE DEPTH 0.8 TO 1.2mm</text>
<text x="224.4" y="221.6">2)KEEP THREAD SOFT</text>
<text x="79.7" y="227.7" transform="rotate(-90 79.7 227.7)">22</text>
<text x="228.6" y="233.4">01</text>
<text x="137.5" y="245.7" transform="rotate(-90 137.5 245.7)">3</text>
<text x="141.1" y="248.1" transform="rotate(-90 141.1 248.1)">TYP</text>
<text x="129.8" y="257" transform="rotate(-19 129.8 257)">30°</text>
<text x="106.8" y="260.1">01</text>
<text x="113.6" y="262">-0.25</text>
<text x="131.1" y="260.4" transform="rotate(-19 131.1 260.4)">TYP</text>
<text x="144.9" y="266.9">0.02 A</text>
<text x="102.4" y="274.3">SECTION A-A</text>
</g>
<g font-size="3.1" fill="#800000">
<text x="404.4" y="179.5">°</text>
<text x="391.5" y="235.1">LIMITS</text>
<text x="262.6" y="253.2">DESCRIPTION</text>
<text x="386.5" y="253.2">DRAWING TYPE</text>
<text x="261.5" y="262.5">SURFACE AREA</text>
<text x="281.8" y="262.4">FINISH</text>
<text x="305.4" y="262.4">MACHINING</text>
<text x="333.8" y="262.9">MATERIAL :</text>
<text x="354.2" y="262.9">NET WEIGHT-Kg:</text>
<text x="381.7" y="262.7">TEAM NO.</text>
<text x="394.2" y="262.7">SHEET SIZE</text>
<text x="396.7" y="267.5">A3</text>
<text x="261.3" y="272.8">DRN.BY</text>
<text x="275.2" y="272.7">CHKD.BY</text>
<text x="290.3" y="272.8">APPD.BY</text>
<text x="305.4" y="271.9">REFERENCE DWG.</text>
<text x="334.3" y="272.9">DRG./PART CODE</text>
<text x="384.5" y="272.8">REV.</text>
<text x="396.1" y="272.7">SCALE</text>
<text x="305.5" y="281">PART CLASS.</text>
<text x="396.4" y="281.2">SHEET</text>
<text x="261.3" y="285.8">DATE</text>
</g>
<g font-size="3.1" fill="#f0f">
<text x="388.5" y="257.1">MACHINING</text>
<text x="336.3" y="267.1">20MnCr5</text>
<text x="360.7" y="267">0.11 kg</text>
<text x="383.1" y="267.1">PL-01</text>
<text x="306.6" y="275.9">PRA98C170030</text>
<text x="398.9" y="276.5">2:1</text>
<text x="316.6" y="284.9">B</text>
<text x="396.1" y="284.9">1 OF 1</text>
</g>
<g font-size="2.8" fill="#f0f">
<text x="240" y="232.8">TOLERANCE MODIFY, DIM 18 WAS 15.</text>
<text x="364.9" y="232.6">JEEVAN</text>
<text x="263" y="276.8">ANJUM</text>
<text x="279.3" y="279.2">SRK</text>
<text x="294.6" y="279.1">SRK</text>
</g>
<g font-size="2.8" fill="#800000">
<text x="385.9" y="238.9">Gen Tol.: IS 2102</text>
<text x="224.4" y="258.1">1.ALL DIMENSIONS ARE</text>
<text x="225.9" y="260.9">IN mm</text>
<text x="224.4" y="264.2">2.DO NOT SCALE</text>
<text x="227.1" y="267">DRAWING.</text>
<text x="224.2" y="270.2">3.IF IN DOUBT ,</text>
<text x="226.4" y="273">ASK TEAM MEMBER</text>
<text x="228.9" y="278.8">ALL RIGHTS OF REPRODUCTION &amp;</text>
<text x="229.4" y="282.3">DISTRIBUTION ARE RESERVED</text>
</g>
<g font-size="2.7" fill="#f0f">
<text x="262.1" y="266.5">8.37 in^2</text>
<text x="261.1" y="281">19/09/2017</text>
<text x="275.7" y="285.5">19/09/2017</text>
<text x="290.7" y="285.5">19/09/2017</text>
</g>
<text font-size="2.7" fill="#800000" x="224.9" y="279.4">C</text>
<g font-size="2.5" fill="#800000">
<text x="379.1" y="168.2">DEBURR AND REMOVE SHARP</text>
<text x="379.1" y="171">EDGES UNLESS SHARP EDGE</text>
<text x="379.1" y="173.7">REQUIREMENT SPECIFIED.</text>
<text x="380.7" y="177">UNSP.RADII</text>
<text x="383.9" y="179.5">0.5 R</text>
<text x="395.9" y="177">UNSP.CHF.</text>
<text x="397.5" y="179.4">0.5 X 45</text>
<text x="382.9" y="188.7">UP TO 10</text>
<text x="401.4" y="187.9">±1 °</text>
<text x="380.1" y="195.6">50 UP TO 120</text>
<text x="380.3" y="192.2">10 UP TO 50</text>
<text x="399.3" y="192.1">±0 °30'</text>
<text x="399.3" y="195.4">±0 °20'</text>
<text x="379" y="199.1">120 UP TO 400</text>
<text x="399.3" y="199.3">±0 °10'</text>
<text x="380.2" y="207.1">0.5 UP TO 3</text>
<text x="401" y="207.2">±0.1</text>
<text x="382.3" y="210.9">3 UP TO 6</text>
<text x="382.3" y="214.6">6 UP TO 30</text>
<text x="401" y="210.9">±0.1</text>
<text x="401" y="214.7">±0.2</text>
<text x="381.1" y="218.4">30 UP TO 120</text>
<text x="401" y="218.4">±0.3</text>
<text x="379.5" y="225.8">315 UP TO 1000</text>
<text x="379.8" y="222.1">120 UP TO 315</text>
<text x="401" y="222.2">±0.5</text>
<text x="401" y="225.9">±0.8</text>
<text x="378.8" y="230.1">1000 UP TO 2000</text>
<text x="401" y="230.2">±1.2</text>
</g>
<text font-size="2.5" fill="#f0f" x="289.4" y="265.6">IZBP</text>
<g font-size="2.4" fill="#f0f">
<text x="336.6" y="231.4">P1_Det/</text>
<text x="336.6" y="233.9">3096/17</text>
<text x="350.6" y="232.5">19/09/2017</text>
</g>
<g font-size="2.1" fill="#800000">
<text x="384.4" y="182.5">UNSPECIFIED TOL.(M/C)</text>
<text x="384.4" y="184.5">FOR ANGULAR IN mm.</text>
<text x="383.2" y="202.2">UNSPECIFIED TOL.(M/C)</text>
<text x="383.2" y="204.3">FOR LINEAR IN mm.</text>
</g>
<text font-size="2.1" fill="#f0f" x="7.2" y="286.3" transform="rotate(-90 7.2 286.3)">\\Pariengg\bt070engg\2016-2017\SO_PRA98_BATTERY ASSLY LINE\ExDM Uploading\C174-LOCATION PIN-G.dft</text>
</svg>
